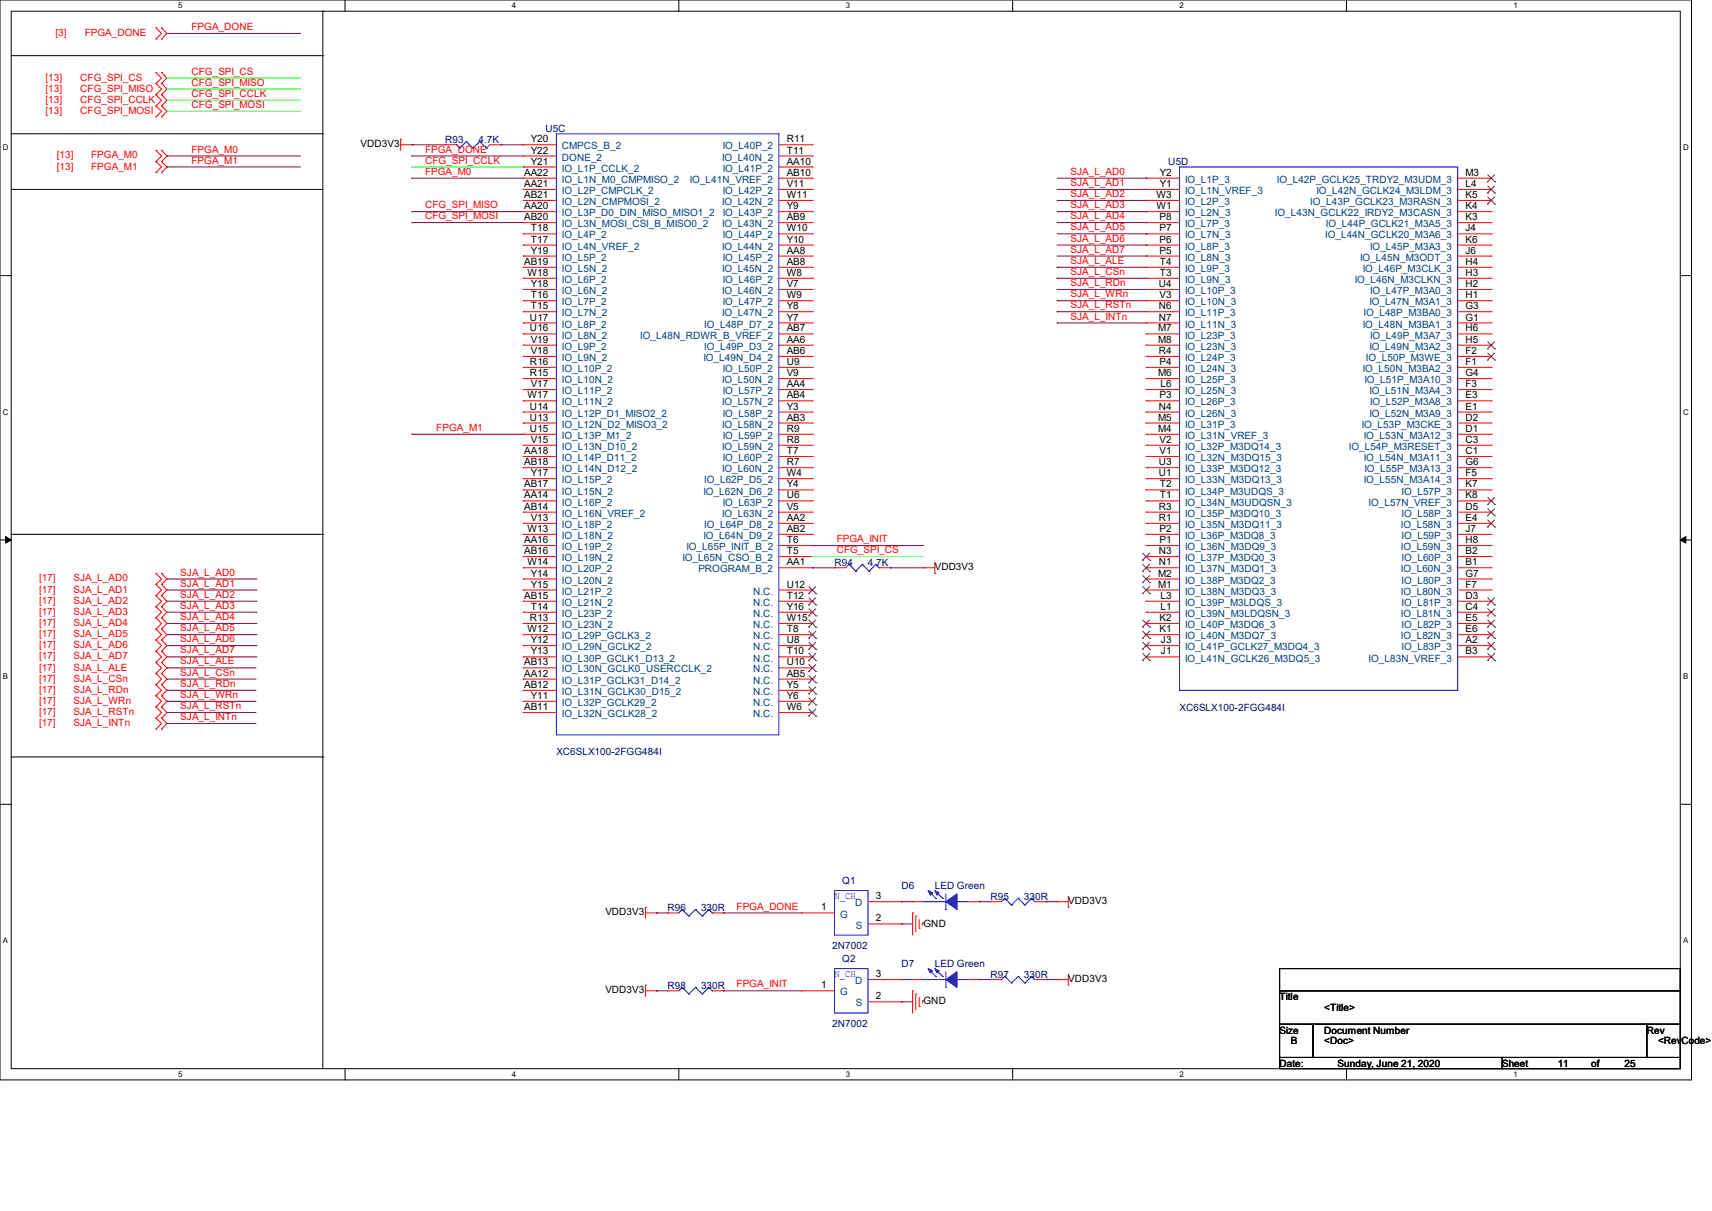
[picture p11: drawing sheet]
<svg xmlns="http://www.w3.org/2000/svg" width="297mm" height="210mm" viewBox="0 0 297 210" stroke-linecap="round" stroke-linejoin="round" font-family="sans-serif">
<path d="M0 0h293.5v187.3h-293.5zM1.9 1.9h289.6v183.4h-289.6z" fill="none" stroke="#000" stroke-width=".17"/>
<g fill="#fff">
<path d="M30.9 .2h.8v1.5h-.8z"/>
<path d="M30.9 185.5h.8v1.6h-.8z"/>
</g>
<path d="M59.9 0v1.9M59.9 185.3v2" fill="none" stroke="#000" stroke-width=".17"/>
<g fill="#fff">
<path d="M88.8 .2h.8v1.5h-.8z"/>
<path d="M88.8 185.5h.8v1.6h-.8z"/>
</g>
<path d="M117.8 0v1.9M117.8 185.3v2" fill="none" stroke="#000" stroke-width=".17"/>
<g fill="#fff">
<path d="M146.7 .2h.8v1.5h-.8z"/>
<path d="M146.7 185.5h.8v1.6h-.8z"/>
</g>
<path d="M175.7 0v1.9M175.7 185.3v2" fill="none" stroke="#000" stroke-width=".17"/>
<g fill="#fff">
<path d="M204.6 .2h.8v1.5h-.8z"/>
<path d="M204.6 185.5h.8v1.6h-.8z"/>
</g>
<path d="M233.6 0v1.9M233.6 185.3v2" fill="none" stroke="#000" stroke-width=".17"/>
<g fill="#fff">
<path d="M262.6 .2h.7v1.5h-.7z"/>
<path d="M262.6 185.5h.7v1.6h-.7z"/>
<path d="M.5 24.8h1v1.6h-1z"/>
<path d="M292 24.8h1v1.6h-1z"/>
<path d="M.5 70.7h1v1.5h-1z"/>
<path d="M292 70.7h1v1.5h-1z"/>
</g>
<path d="M0 47.8h1.9M291.5 47.8h2" fill="none" stroke="#000" stroke-width=".17"/>
<g fill="#fff">
<path d="M.5 116.5h.9v1.6h-.9z"/>
<path d="M292 116.5h.9v1.6h-.9z"/>
</g>
<path d="M0 93.6h1.9M291.5 93.6h2" fill="none" stroke="#000" stroke-width=".17"/>
<path d="M1 93l.9 .6-.9 .6zM291.5 93.6l1-.6v1.2z" fill="#000" stroke="#000" stroke-width=".17"/>
<g fill="#fff">
<path d="M.5 162.4h.9v1.5h-.9z"/>
<path d="M292 162.4h.9v1.5h-.9z"/>
</g>
<g fill="none" stroke="#000" stroke-width=".17">
<path d="M1.9 9.7h54.1M56 1.9h.1M56 9.7h.1M56 1.9v183.4M1.9 32.9h.1M1.9 32.9h54.1M1.9 23.2h54.1M56 23.2h.1M1.9 92.7h54.1M56 92.7h.1M0 139.5h1.9M1.9 131.3h54.1"/>
<path d="M56 131.3h.1M291.5 139.5h2M222 168h69.5v3.8h-69.5zM222 171.8h69.5v5.8h-69.5zM222 177.6h5.8v5.8h-5.8zM227.8 177.6h57.9v5.8h-57.9zM285.7 177.6h5.8v5.8h-5.8zM222 183.4h38.6v1.9h-38.6zM260.6 183.4h30.9v1.9h-30.9z"/>
</g>
<g fill="none" stroke="#f00" stroke-width=".17">
<path d="M27.1 4.8h.1M27.1 6.8h.1M27.1 12.6h.1M27.1 14.5h.1M27.1 16.4h.1M27.1 18.4h.1M27.1 4.8l.9 1-.9 1M27.1 12.6l.9 .9-.9 1M27.1 14.5l.9 1-.9 .9M27.1 16.4l.9 1-.9 1M27.1 18.4l.9 .9-.9 1M28 6.8h.1"/>
<path d="M28 4.8h.1M28 14.5h.1M28 12.6h.1M28 16.4h.1M28 18.4h.1M28 4.8l1 1-1 1M28 12.6l1 .9-1 1M28 14.5l1 1-1 .9M28 16.4l1 1-1 1M28 18.4l1 .9-1 1M27.1 20.3h.1M27.1 26.1h.1"/>
<path d="M27.1 28h.1M27.1 29.9h.1M27.1 26.1l.9 1-.9 .9M27.1 28l.9 1-.9 .9M28 20.3h.1M28 28h.1M28 26.1h.1M28 29.9h.1M28 26.1l1 1-1 .9M28 28l1 1-1 .9M69.5 24.1h.1M69.5 25.1h2"/>
<path d="M69.5 24.1v2M71.5 25.1h.1M77.2 25.1h.1M77.2 25.1h2M85 25.1h1.9M86.9 25.1h.1M90.8 25.1h.1M90.8 27.1h.1M90.8 29h.1M90.8 30.9h.1M90.8 32.9h.1M90.8 34.8h.1"/>
<path d="M90.8 36.7h.1M90.8 38.6h.1M90.8 25.1h5.7M90.8 30.9h5.7M90.8 32.9h5.7M90.8 34.8h5.7M90.8 36.7h5.7M90.8 38.6h5.7M90.8 27.1h5.7M90.8 29h5.7M135.1 25.1h5.8M135.1 30.9h5.8"/>
<path d="M135.1 32.9h5.8M135.1 34.8h5.8M135.1 36.7h5.8M135.1 38.6h5.8M135.1 27.1h5.8M135.1 29h5.8M140.9 25.1h.1M140.9 27.1h.1M140.9 29h.1M140.9 30.9h.1M140.9 32.9h.1M140.9 34.8h.1"/>
<path d="M140.9 36.7h.1M140.9 38.6h.1M198.8 30.9h.1M198.8 32.9h.1M198.8 34.8h.1M198.8 36.7h.1M198.8 38.6h.1M198.8 30.9h5.8M198.8 32.9h5.8M198.8 34.8h5.8M198.8 36.7h5.8M198.8 38.6h5.8"/>
<path d="M252.9 30.9h5.8M252.9 32.9h5.8M252.9 34.8h5.8M252.9 36.7h5.8M252.9 38.6h5.8M258.7 30.9h.1M258.7 32.9h.1M258.7 34.8h.1M258.7 36.7h.1M258.7 38.6h.1M90.8 40.6h.1M90.8 42.5h.1"/>
<path d="M90.8 44.4h.1M90.8 46.4h.1M90.8 48.3h.1M90.8 50.2h.1M90.8 52.2h.1M90.8 54.1h.1M90.8 56h.1M90.8 57.9h.1M90.8 59.9h.1M90.8 40.6h5.7M90.8 42.5h5.7M90.8 44.4h5.7"/>
<path d="M90.8 46.4h5.7M90.8 48.3h5.7M90.8 50.2h5.7M90.8 52.2h5.7M90.8 54.1h5.7M90.8 56h5.7M90.8 57.9h5.7M90.8 59.9h5.7M135.1 40.6h5.8M135.1 42.5h5.8M135.1 44.4h5.8M135.1 46.4h5.8"/>
<path d="M135.1 48.3h5.8M135.1 50.2h5.8M135.1 52.2h5.8M135.1 54.1h5.8M135.1 56h5.8M135.1 57.9h5.8M135.1 59.9h5.8M140.9 40.6h.1M140.9 42.5h.1M140.9 44.4h.1M140.9 46.4h.1M140.9 48.3h.1"/>
<path d="M140.9 50.2h.1M140.9 52.2h.1M140.9 54.1h.1M140.9 56h.1M140.9 57.9h.1M140.9 59.9h.1M198.8 40.6h.1M198.8 42.5h.1M198.8 44.4h.1M198.8 46.4h.1M198.8 48.3h.1M198.8 50.2h.1"/>
<path d="M198.8 52.2h.1M198.8 54.1h.1M198.8 56h.1M198.8 57.9h.1M198.8 59.9h.1M198.8 40.6h5.8M198.8 42.5h5.8M198.8 44.4h5.8M198.8 46.4h5.8M198.8 48.3h5.8M198.8 50.2h5.8M198.8 52.2h5.8"/>
<path d="M198.8 54.1h5.8M198.8 56h5.8M198.8 57.9h5.8M198.8 59.9h5.8M252.9 40.6h5.8M252.9 42.5h5.8M252.9 44.4h5.8M252.9 46.4h5.8M252.9 48.3h5.8M252.9 50.2h5.8M252.9 52.2h5.8M252.9 54.1h5.8"/>
<path d="M252.9 56h5.8M252.9 57.9h5.8M252.9 59.9h5.8M258.7 40.6h.1M258.7 42.5h.1M258.7 44.4h.1M258.7 46.4h.1M258.7 48.3h.1M258.7 50.2h.1M258.7 52.2h.1M258.7 54.1h.1M258.7 56h.1"/>
<path d="M258.7 57.9h.1M258.7 59.9h.1M90.8 61.8h.1M90.8 63.7h.1M90.8 65.7h.1M90.8 67.6h.1M90.8 69.5h.1M90.8 71.5h.1M90.8 73.4h.1M90.8 75.3h.1M90.8 77.2h.1M90.8 79.2h.1"/>
<path d="M90.8 61.8h5.7M90.8 63.7h5.7M90.8 65.7h5.7M90.8 67.6h5.7M90.8 69.5h5.7M90.8 71.5h5.7M90.8 73.4h5.7M90.8 75.3h5.7M90.8 77.2h5.7M90.8 79.2h5.7M135.1 61.8h5.8M135.1 63.7h5.8"/>
<path d="M135.1 65.7h5.8M135.1 67.6h5.8M135.1 69.5h5.8M135.1 71.5h5.8M135.1 73.4h5.8M135.1 75.3h5.8M135.1 77.2h5.8M135.1 79.2h5.8M140.9 61.8h.1M140.9 63.7h.1M140.9 65.7h.1M140.9 67.6h.1"/>
<path d="M140.9 69.5h.1M140.9 71.5h.1M140.9 73.4h.1M140.9 75.3h.1M140.9 77.2h.1M140.9 79.2h.1M198.8 61.8h.1M198.8 63.7h.1M198.8 65.7h.1M198.8 67.6h.1M198.8 69.5h.1M198.8 71.5h.1"/>
<path d="M198.8 73.4h.1M198.8 75.3h.1M198.8 77.2h.1M198.8 79.2h.1M198.8 61.8h5.8M198.8 63.7h5.8M198.8 65.7h5.8M198.8 67.6h5.8M198.8 69.5h5.8M198.8 71.5h5.8M198.8 73.4h5.8M198.8 75.3h5.8"/>
<path d="M198.8 77.2h5.8M198.8 79.2h5.8M252.9 61.8h5.8M252.9 63.7h5.8M252.9 65.7h5.8M252.9 67.6h5.8M252.9 69.5h5.8M252.9 71.5h5.8M252.9 73.4h5.8M252.9 75.3h5.8M252.9 77.2h5.8M252.9 79.2h5.8"/>
<path d="M258.7 61.8h.1M258.7 63.7h.1M258.7 65.7h.1M258.7 67.6h.1M258.7 69.5h.1M258.7 71.5h.1M258.7 73.4h.1M258.7 75.3h.1M258.7 77.2h.1M258.7 79.2h.1M27.1 99.4h.1M27.1 99.4l.9 1-.9 .9"/>
<path d="M28 99.4h.1M28 99.4l1 1-1 .9M90.8 81.1h.1M90.8 83h.1M90.8 85h.1M90.8 86.9h.1M90.8 88.8h.1M90.8 90.8h.1M90.8 92.7h.1M90.8 94.6h.1M90.8 96.5h.1M90.8 98.5h.1"/>
<path d="M90.8 98.5h5.7M90.8 81.1h5.7M90.8 83h5.7M90.8 85h5.7M90.8 86.9h5.7M90.8 88.8h5.7M90.8 90.8h5.7M90.8 92.7h5.7M90.8 94.6h5.7M90.8 96.5h5.7M135.1 98.5h5.8M135.1 81.1h5.8"/>
<path d="M135.1 83h5.8M135.1 85h5.8M135.1 86.9h5.8M135.1 88.8h5.8M135.1 90.8h5.8M135.1 92.7h5.8M135.1 94.6h5.8M135.1 96.5h5.8M140.9 81.1h.1M140.9 83h.1M140.9 85h.1M140.9 86.9h.1"/>
<path d="M140.9 88.8h.1M140.9 90.8h.1M140.9 92.7h.1M140.9 94.6h.1M140.9 96.5h.1M140.9 98.5h.1M144.8 98.5h.1M144.8 98.5h1.9M152.5 98.5h1.9M154.4 98.5h.1M160.2 98.5h.1M160.2 98.5h2"/>
<path d="M162.2 99.4h.1M162.2 97.5v1.9M198.8 81.1h.1M198.8 83h.1M198.8 85h.1M198.8 86.9h.1M198.8 88.8h.1M198.8 90.8h.1M198.8 92.7h.1M198.8 94.6h.1M198.8 96.5h.1M198.8 98.5h.1"/>
<path d="M198.8 98.5h5.8M198.8 81.1h5.8M198.8 83h5.8M198.8 85h5.8M198.8 86.9h5.8M198.8 88.8h5.8M198.8 90.8h5.8M198.8 92.7h5.8M198.8 94.6h5.8M198.8 96.5h5.8M252.9 98.5h5.8M252.9 81.1h5.8"/>
<path d="M252.9 83h5.8M252.9 85h5.8M252.9 86.9h5.8M252.9 88.8h5.8M252.9 90.8h5.8M252.9 92.7h5.8M252.9 94.6h5.8M252.9 96.5h5.8M258.7 81.1h.1M258.7 83h.1M258.7 85h.1M258.7 86.9h.1"/>
<path d="M258.7 88.8h.1M258.7 90.8h.1M258.7 92.7h.1M258.7 94.6h.1M258.7 96.5h.1M258.7 98.5h.1M27.1 101.3h.1M27.1 103.3h.1M27.1 105.2h.1M27.1 107.1h.1M27.1 109.1h.1M27.1 111h.1"/>
<path d="M27.1 112.9h.1M27.1 114.9h.1M27.1 116.8h.1M27.1 118.7h.1M27.1 101.3l.9 1-.9 1M27.1 103.3l.9 1-.9 .9M27.1 105.2l.9 1-.9 .9M27.1 107.1l.9 1-.9 1M27.1 109.1l.9 1-.9 .9M27.1 111l.9 1-.9 .9M27.1 112.9l.9 1-.9 1M27.1 114.9l.9 .9-.9 1"/>
<path d="M27.1 116.8l.9 1-.9 .9M27.1 118.7l.9 1-.9 .9M28 101.3h.1M28 103.3h.1M28 105.2h.1M28 107.1h.1M28 109.1h.1M28 111h.1M28 112.9h.1M28 114.9h.1M28 116.8h.1M28 118.7h.1"/>
<path d="M28 101.3l1 1-1 1M28 103.3l1 1-1 .9M28 105.2l1 1-1 .9M28 107.1l1 1-1 1M28 109.1l1 1-1 .9M28 111l1 1-1 .9M28 112.9l1 1-1 1M28 114.9l1 .9-1 1M28 116.8l1 1-1 .9M28 118.7l1 1-1 .9M90.8 100.4h.1M90.8 102.3h.1"/>
<path d="M90.8 104.3h.1M90.8 106.2h.1M90.8 108.1h.1M90.8 110.1h.1M90.8 112h.1M90.8 113.9h.1M90.8 115.8h.1M90.8 117.8h.1M90.8 119.7h.1M90.8 100.4h5.7M90.8 102.3h5.7M90.8 104.3h5.7"/>
<path d="M90.8 106.2h5.7M90.8 108.1h5.7M90.8 110.1h5.7M90.8 112h5.7M90.8 113.9h5.7M90.8 115.8h5.7M90.8 117.8h5.7M90.8 119.7h5.7M135.1 102.3h5.8M135.1 104.3h5.8M135.1 106.2h5.8M135.1 108.1h5.8"/>
<path d="M135.1 110.1h5.8M135.1 112h5.8M135.1 113.9h5.8M135.1 115.8h5.8M135.1 117.8h5.8M135.1 119.7h5.8M140.9 106.2h.1M140.9 108.1h.1M140.9 104.3h.1M140.9 102.3h.1M140.9 110.1h.1M140.9 112h.1"/>
<path d="M140.9 113.9h.1M140.9 115.8h.1M140.9 119.7h.1M140.9 117.8h.1M198.8 100.4h.1M198.8 102.3h.1M198.8 104.3h.1M198.8 106.2h.1M198.8 108.1h.1M198.8 110.1h.1M198.8 112h.1M198.8 113.9h.1"/>
<path d="M198.8 100.4h5.8M198.8 102.3h5.8M198.8 104.3h5.8M198.8 106.2h5.8M198.8 108.1h5.8M198.8 110.1h5.8M198.8 112h5.8M198.8 113.9h5.8M252.9 100.4h5.8M252.9 102.3h5.8M252.9 104.3h5.8M252.9 106.2h5.8"/>
<path d="M252.9 108.1h5.8M252.9 110.1h5.8M252.9 112h5.8M252.9 113.9h5.8M258.7 100.4h.1M258.7 102.3h.1M258.7 104.3h.1M258.7 106.2h.1M258.7 108.1h.1M258.7 110.1h.1M258.7 112h.1M258.7 113.9h.1"/>
<path d="M27.1 120.6h.1M27.1 122.6h.1M27.1 124.5h.1M27.1 126.4h.1M27.1 120.6l.9 1-.9 1M27.1 122.6l.9 1-.9 .9M27.1 124.5l.9 1-.9 .9M28 120.6h.1M28 122.6h.1M28 124.5h.1M28 126.4h.1M28 120.6l1 1-1 1"/>
<path d="M28 122.6l1 1-1 .9M28 124.5l1 1-1 .9M90.8 121.6h.1M90.8 123.6h.1M90.8 121.6h5.7M90.8 123.6h5.7M135.1 121.6h5.8M135.1 123.6h5.8M140.9 123.6h.1M140.9 121.6h.1M112 157.4h.1M112 158.3h1.9"/>
<path d="M112 157.4v1.9M113.9 158.3h.1M115.8 158.3h.1M115.8 158.3h2M123.6 158.3h1.9M125.5 158.3h.1M139 158.3h.1M139 158.3h5.8M150.6 156.4h5.8M156.4 156.4h.1M158.3 158.3h.1M158.3 156.4h.1"/>
<path d="M158.3 156.4h1.9M158.3 158.3v3.9M158.9 158.9h.1M158.9 158.9v2.7M159.5 159.5v1.5M168 156.4h1.9M169.9 156.4h.1M171.8 156.4h.1M171.8 156.4h1.9M179.5 156.4h2M181.5 156.4h.1M183.4 156.4h.1"/>
<path d="M183.4 156.4h1.9M185.3 157.4h.1M185.3 155.4v2M112 170.9h.1M112 170.9v1.9M112 171.8h1.9M113.9 171.8h.1M115.8 171.8h.1M115.8 171.8h2M123.6 171.8h1.9M125.5 171.8h.1M139 171.8h.1"/>
<path d="M139 171.8h5.8M150.6 169.9h5.8M150.6 160.2h5.8M150.6 173.7h5.8M156.4 160.2h.1M156.4 173.7h.1M156.4 169.9h.1M158.3 171.8h.1M158.3 169.9h.1M158.3 171.8v3.9M158.3 169.9h1.9M158.9 172.4h.1"/>
<path d="M158.9 172.4v2.7M159.5 161h.1M159.5 174.5h.1M159.5 173v1.5M160.1 160.1h.1M160.1 173.6h.1M160.1 160.1v.3M160.1 173.6v.3M168 169.9h1.9M169.9 169.9h.1M171.8 169.9h.1M171.8 169.9h1.9"/>
<path d="M179.5 169.9h2M181.5 169.9h.1M183.4 169.9h.1M183.4 169.9h1.9M185.3 170.9h.1M185.3 168.9v2"/>
</g>
<g fill="none" stroke="#00f" stroke-width=".17">
<path d="M79.2 25.1h.1M79.2 25.1l.6 .6M79.8 25.7h.1M80.9 24.6h.1M80.9 24.6l1.1 1.1M80.9 24.6l-1.1 1.1M82 25.7h.1M83.2 24.6h.1M83.2 24.6l1.2 1.1M83.2 24.6l-1.2 1.1M84.4 25.7h.1M85 25.1l-.6 .6"/>
<path d="M96.5 23.2h38.6v104.2h-38.6zM204.6 29h48.3v90.7h-48.3zM147.3 97.9h.1M147.3 97.9l-.6 .6M147.3 97.9l1.2 1.2M148.5 99.1h.1M149.6 97.9h.1M149.6 97.9l-1.1 1.2M149.6 97.9l1.2 1.2M150.8 99.1h.1M151.9 97.9h.1M151.9 97.9l-1.1 1.2"/>
<path d="M151.9 97.9l.6 .6M152.5 98.5h.1M118.4 157.7h.1M118.4 157.7l-.6 .6M118.4 157.7l1.1 1.2M119.5 158.9h.1M120.6 157.7h.1M120.6 157.7l-1.1 1.2M120.6 157.7l1.2 1.2M121.8 158.9h.1M123 157.7h.1M123 157.7l-1.2 1.2"/>
<path d="M123 157.7l.6 .6M123.6 158.3h.1M144.8 154.4h5.8v7.8h-5.8zM160.2 156.4h.1M160.2 156.4h3.9M161.2 154.6l1.1 1.2M162.3 155.8h.1M162.3 154.6l1.2 1.2M163.5 155.8h.1M164.1 157.7h.1M164.1 155v2.7M166 156.4h.1"/>
<path d="M166 156.4h2M174.3 155.8h.1M174.3 155.8l-.6 .6M174.3 155.8l1.2 1.2M175.5 157h.1M176.7 155.8h.1M176.7 155.8l-1.2 1.2M176.7 155.8l1.1 1.2M177.8 157h.1M179 155.8h.1M179 155.8l-1.2 1.2M179 155.8l.5 .6"/>
<path d="M179.5 156.4h.1M118.4 171.2h.1M118.4 171.2l-.6 .6M118.4 171.2l1.1 1.2M119.5 172.4h.1M120.6 171.2h.1M120.6 171.2l-1.1 1.2M120.6 171.2l1.2 1.2M121.8 172.4h.1M123 171.2h.1M123 171.2l-1.2 1.2M123 171.2l.6 .6"/>
<path d="M123.6 171.8h.1M144.8 168h5.8v7.7h-5.8zM160.2 169.9h.1M160.2 169.9h3.9M161.2 168.1l1.1 1.2M162.3 169.3h.1M162.3 168.1l1.2 1.2M163.5 169.3h.1M164.1 171.2h.1M164.1 168.5v2.7M166 169.9h.1M166 169.9h2"/>
<path d="M174.3 169.3h.1M174.3 169.3l-.6 .6M174.3 169.3l1.2 1.2M175.5 170.5h.1M176.7 169.3h.1M176.7 169.3l-1.2 1.2M176.7 169.3l1.1 1.2M177.8 170.5h.1M179 169.3h.1M179 169.3l-1.2 1.2M179 169.3l.5 .6M179.5 169.9h.1"/>
</g>
<g fill="none" stroke="#804000" stroke-width=".17">
<path d="M258.1 31.5h.1M258.1 33.5h.1M258.1 35.4h.1M258.1 30.3l1.2 1.2M258.1 32.3l1.2 1.2M258.1 34.2l1.2 1.2M259.3 30.3l-1.2 1.2M259.3 32.3l-1.2 1.2M259.3 34.2l-1.2 1.2M259.3 31.5h.1M259.3 33.5h.1M259.3 35.4h.1"/>
<path d="M258.1 59.3l1.2 1.2M259.3 59.3l-1.2 1.2M258.1 60.5h.1M258.1 62.4h.1M258.1 61.2l1.2 1.2M259.3 61.2l-1.2 1.2M259.3 60.5h.1M259.3 62.4h.1M198.2 97.2h.1M198.2 99.1h.1M198.2 95.9l1.3 1.3M198.2 97.9l1.3 1.2"/>
<path d="M198.2 99.8l1.3 1.2M199.4 95.9l-1.2 1.3M199.4 97.9l-1.2 1.2M199.4 99.8l-1.2 1.2M199.5 97.2h.1M199.5 99.1h.1M258.1 87.5h.1M258.1 89.5h.1M258.1 91.4h.1M258.1 86.3l1.2 1.2M258.1 88.2l1.2 1.3M258.1 90.2l1.2 1.2"/>
<path d="M259.3 86.3l-1.2 1.2M259.3 88.2l-1.2 1.3M259.3 90.2l-1.2 1.2M259.3 87.5h.1M259.3 89.5h.1M259.3 91.4h.1M140.3 106.8h.1M140.3 108.8h.1M140.3 104.9h.1M140.3 103h.1M140.3 110.7h.1M140.3 112.6h.1"/>
<path d="M140.3 114.6h.1M140.3 116.5h.1M140.3 118.4h.1M140.3 105.6l1.3 1.2M140.3 107.5l1.3 1.3M140.3 103.7l1.3 1.2M140.3 101.7l1.3 1.3M140.3 109.5l1.3 1.2M140.3 111.4l1.3 1.2M140.3 113.3l1.3 1.3M140.3 115.2l1.3 1.3M140.3 119.1l1.3 1.3"/>
<path d="M140.3 117.2l1.3 1.2M141.5 105.6l-1.2 1.2M141.5 107.5l-1.2 1.3M141.5 103.7l-1.2 1.2M141.5 101.7l-1.2 1.3M141.5 109.5l-1.2 1.2M141.5 111.4l-1.2 1.2M141.5 113.3l-1.2 1.3M141.5 115.2l-1.2 1.3M141.5 119.1l-1.2 1.3M141.5 117.2l-1.2 1.2M141.6 106.8h.1"/>
<path d="M141.6 108.8h.1M141.6 104.9h.1M141.6 103h.1M141.6 110.7h.1M141.6 112.6h.1M141.6 114.6h.1M141.6 116.5h.1M141.6 118.4h.1M198.2 101h.1M198.2 103h.1M198.2 108.8h.1M198.2 110.7h.1"/>
<path d="M198.2 112.6h.1M198.2 114.6h.1M198.2 101.7l1.3 1.3M198.2 107.5l1.3 1.3M198.2 109.5l1.3 1.2M198.2 111.4l1.3 1.2M198.2 113.3l1.3 1.3M199.4 101.7l-1.2 1.3M199.4 107.5l-1.2 1.3M199.4 109.5l-1.2 1.2M199.4 111.4l-1.2 1.2M199.4 113.3l-1.2 1.3"/>
<path d="M199.5 101h.1M199.5 103h.1M199.5 108.8h.1M199.5 110.7h.1M199.5 112.6h.1M199.5 114.6h.1M258.1 104.9h.1M258.1 106.8h.1M258.1 108.8h.1M258.1 110.7h.1M258.1 112.6h.1M258.1 114.6h.1"/>
<path d="M258.1 103.7l1.2 1.2M258.1 105.6l1.2 1.2M258.1 107.5l1.2 1.3M258.1 109.5l1.2 1.2M258.1 111.4l1.2 1.2M258.1 113.3l1.2 1.3M259.3 103.7l-1.2 1.2M259.3 105.6l-1.2 1.2M259.3 107.5l-1.2 1.3M259.3 109.5l-1.2 1.2M259.3 111.4l-1.2 1.2M259.3 113.3l-1.2 1.3"/>
<path d="M259.3 104.9h.1M259.3 106.8h.1M259.3 108.8h.1M259.3 110.7h.1M259.3 112.6h.1M259.3 114.6h.1M140.3 124.2h.1M140.3 122.3h.1M140.3 120.4h.1M140.3 123l1.3 1.2M140.3 121l1.3 1.3M141.5 123l-1.2 1.2"/>
<path d="M141.5 121l-1.2 1.3M141.6 124.2h.1M141.6 122.3h.1M141.6 120.4h.1"/>
</g>
<g fill="#00f" stroke="#00f" stroke-width=".17">
<path d="M164.1 156.4l1.9-1.4v2.7z" fill-rule="evenodd"/>
<path d="M161 154.4l.8 .5-.4 .3z" fill-rule="evenodd"/>
<path d="M162.2 154.4l.7 .5-.3 .3z" fill-rule="evenodd"/>
<path d="M164.1 169.9l1.9-1.4v2.7z" fill-rule="evenodd"/>
<path d="M161 168l.8 .4-.4 .3z" fill-rule="evenodd"/>
<path d="M162.2 168l.7 .4-.3 .3z" fill-rule="evenodd"/>
</g>
<g fill="none" stroke="#800040" stroke-width=".17">
<path d="M29 5.8h.1M29 5.8h23.2M29 27.1h.1M29 29h.1M29 27.1h23.2M29 29h23.2M71.5 25.1h.1M71.5 27.1h.1M71.5 38.6h.1M71.5 36.7h.1M71.5 30.9h.1M71.5 25.1h5.7"/>
<path d="M71.5 27.1h19.3M71.5 38.6h19.3M71.5 36.7h19.3M71.5 30.9h19.3M86.9 25.1h.1M86.9 25.1h3.9M183.4 38.6h15.4M183.4 36.7h15.4M183.4 30.9h15.4M183.4 32.9h15.4M183.4 34.8h15.4M198.8 30.9h.1"/>
<path d="M198.8 32.9h.1M198.8 34.8h.1M198.8 36.7h.1M198.8 38.6h.1M183.4 46.4h.1M183.4 48.3h.1M183.4 50.2h.1M183.4 52.2h.1M183.4 54.1h.1M183.4 56h.1M183.4 40.6h15.4M183.4 42.5h15.4"/>
<path d="M183.4 44.4h15.4M183.4 46.4h15.4M183.4 48.3h15.4M183.4 50.2h15.4M183.4 52.2h15.4M183.4 54.1h15.4M183.4 56h15.4M198.8 40.6h.1M198.8 42.5h.1M198.8 44.4h.1M71.5 75.3h.1M71.5 75.3h19.3"/>
<path d="M140.9 98.5h.1M140.9 94.6h.1M140.9 98.5h3.9M140.9 94.6h19.3M154.4 98.5h.1M154.4 98.5h5.8M29 115.8h.1M29 117.8h.1M29 119.7h.1M29 100.4h15.4M29 102.3h15.4M29 104.3h15.4"/>
<path d="M29 106.2h15.4M29 108.1h15.4M29 110.1h15.4M29 112h15.4M29 113.9h15.4M29 115.8h15.4M29 117.8h15.4M29 119.7h15.4M44.4 100.4h.1M44.4 102.3h.1M44.4 104.3h.1M44.4 106.2h.1"/>
<path d="M44.4 108.1h.1M44.4 110.1h.1M44.4 112h.1M44.4 113.9h.1M29 121.6h.1M29 123.6h.1M29 125.5h.1M29 121.6h15.4M29 123.6h15.4M29 125.5h15.4M113.9 158.3h.1M113.9 158.3h1.9"/>
<path d="M125.5 158.3h.1M125.5 158.3h13.5M156.4 156.4h.1M156.4 156.4h1.9M169.9 156.4h.1M169.9 156.4h1.9M181.5 156.4h.1M181.5 156.4h1.9M113.9 171.8h.1M113.9 171.8h1.9M125.5 171.8h.1M125.5 171.8h13.5"/>
<path d="M156.4 160.2h.1M156.4 169.9h.1M156.4 173.7h.1M156.4 160.2h1.9M156.4 169.9h1.9M156.4 173.7h1.9M169.9 169.9h.1M169.9 169.9h1.9M181.5 169.9h.1M181.5 169.9h1.9"/>
</g>
<path d="M29 13.5h.1M29 15.5h.1M29 17.4h.1M29 19.3h.1M29 13.5h23.2M29 15.5h23.2M29 17.4h23.2M29 19.3h23.2M71.5 29h.1M71.5 29h19.3M140.9 96.5h.1M140.9 96.5h19.3" fill="none" stroke="#0f0" stroke-width=".17"/>
<g font-size="1.7" fill="#f00">
<text x="33.2" y="5.2">FPGA_DONE</text>
<text x="9.7" y="6.3">[3]</text>
<text x="14.7" y="6.3">FPGA_DONE</text>
<text x="7.9" y="14">[13]</text>
<text x="7.9" y="15.9">[13]</text>
<text x="7.9" y="17.8">[13]</text>
<text x="13.9" y="14">CFG_SPI_CS</text>
<text x="13.9" y="15.9">CFG_SPI_MISO</text>
<text x="13.9" y="17.8">CFG_SPI_CCLK</text>
<text x="33.2" y="13">CFG_SPI_CS</text>
<text x="33.2" y="14.9">CFG_SPI_MISO</text>
<text x="33.2" y="16.8">CFG_SPI_CCLK</text>
<text x="7.9" y="19.8">[13]</text>
<text x="13.9" y="19.8">CFG_SPI_MOSI</text>
<text x="33.2" y="18.7">CFG_SPI_MOSI</text>
<text x="9.9" y="27.5">[13]</text>
<text x="9.9" y="29.4">[13]</text>
<text x="15.8" y="27.5">FPGA_M0</text>
<text x="15.8" y="29.4">FPGA_M1</text>
<text x="33.2" y="26.5">FPGA_M0</text>
<text x="33.2" y="28.4">FPGA_M1</text>
<text x="73.7" y="26.5">FPGA_DONE</text>
<text x="73.7" y="28.4">CFG_SPI_CCLK</text>
<text x="73.7" y="30.3">FPGA_M0</text>
<text x="185.7" y="30.3">SJA_L_AD0</text>
<text x="185.7" y="32.3">SJA_L_AD1</text>
<text x="185.7" y="34.2">SJA_L_AD2</text>
<text x="73.7" y="38">CFG_SPI_MOSI</text>
<text x="73.7" y="36.1">CFG_SPI_MISO</text>
<text x="185.7" y="36.1">SJA_L_AD3</text>
<text x="185.7" y="38">SJA_L_AD4</text>
<text x="185.7" y="40">SJA_L_AD5</text>
<text x="185.7" y="41.9">SJA_L_AD6</text>
<text x="185.7" y="43.8">SJA_L_AD7</text>
<text x="185.7" y="45.8">SJA_L_ALE</text>
<text x="185.7" y="47.7">SJA_L_CSn</text>
<text x="185.7" y="49.6">SJA_L_RDn</text>
<text x="185.7" y="51.6">SJA_L_WRn</text>
<text x="185.7" y="53.5">SJA_L_RSTn</text>
<text x="185.7" y="55.4">SJA_L_INTn</text>
<text x="75.7" y="74.7">FPGA_M1</text>
<text x="145.2" y="94">FPGA_INIT</text>
<text x="145.2" y="95.9">CFG_SPI_CS</text>
<text x="6.8" y="100.8">[17]</text>
<text x="12.7" y="100.8">SJA_L_AD0</text>
<text x="31.3" y="99.8">SJA_L_AD0</text>
<text x="31.3" y="101.7">SJA_L_AD1</text>
<text x="6.8" y="102.8">[17]</text>
<text x="6.8" y="104.7">[17]</text>
<text x="6.8" y="106.6">[17]</text>
<text x="12.7" y="102.8">SJA_L_AD1</text>
<text x="12.7" y="104.7">SJA_L_AD2</text>
<text x="12.7" y="106.6">SJA_L_AD3</text>
<text x="31.3" y="103.7">SJA_L_AD2</text>
<text x="31.3" y="105.6">SJA_L_AD3</text>
<text x="31.3" y="107.5">SJA_L_AD4</text>
<text x="6.8" y="108.6">[17]</text>
<text x="6.8" y="110.5">[17]</text>
<text x="6.8" y="112.4">[17]</text>
<text x="12.7" y="108.6">SJA_L_AD4</text>
<text x="12.7" y="110.5">SJA_L_AD5</text>
<text x="12.7" y="112.4">SJA_L_AD6</text>
<text x="31.3" y="109.5">SJA_L_AD5</text>
<text x="31.3" y="111.4">SJA_L_AD6</text>
<text x="31.3" y="113.3">SJA_L_AD7</text>
<text x="6.8" y="114.3">[17]</text>
<text x="6.8" y="116.3">[17]</text>
<text x="6.8" y="118.2">[17]</text>
<text x="12.7" y="114.3">SJA_L_AD7</text>
<text x="12.7" y="116.3">SJA_L_ALE</text>
<text x="12.7" y="118.2">SJA_L_CSn</text>
<text x="31.3" y="115.2">SJA_L_ALE</text>
<text x="31.3" y="117.2">SJA_L_CSn</text>
<text x="31.3" y="119.1">SJA_L_RDn</text>
<text x="6.8" y="120.1">[17]</text>
<text x="6.8" y="122.1">[17]</text>
<text x="6.8" y="124">[17]</text>
<text x="6.8" y="125.9">[17]</text>
<text x="12.7" y="120.1">SJA_L_RDn</text>
<text x="12.7" y="122.1">SJA_L_WRn</text>
<text x="12.7" y="124">SJA_L_RSTn</text>
<text x="12.7" y="125.9">SJA_L_INTn</text>
<text x="31.3" y="121">SJA_L_WRn</text>
<text x="31.3" y="123">SJA_L_RSTn</text>
<text x="31.3" y="124.9">SJA_L_INTn</text>
<text x="127.8" y="157.7">FPGA_DONE</text>
<text x="127.8" y="171.2">FPGA_INIT</text>
</g>
<g font-size="1.7" fill="#000080">
<text x="94.6" y="22.9">U5C</text>
<text x="77.2" y="24.8">R93</text>
<text x="83" y="24.8">4.7K</text>
<text x="202.7" y="28.7">U5D</text>
<text x="144.8" y="98.1">R94</text>
<text x="150.6" y="98.1">4.7K</text>
<text x="204.6" y="123.2">XC6SLX100-2FGG484I</text>
<text x="96.5" y="131">XC6SLX100-2FGG484I</text>
<text x="146.1" y="153.4">Q1</text>
<text x="156.4" y="154.1">D6</text>
<text x="162.2" y="154.1">LED Green</text>
<text x="115.8" y="158">R96</text>
<text x="121.6" y="158">330R</text>
<text x="171.8" y="156">R95</text>
<text x="177.6" y="156">330R</text>
<text x="144.4" y="164.5">2N7002</text>
<text x="146.1" y="166.9">Q2</text>
<text x="156.4" y="167.6">D7</text>
<text x="162.2" y="167.6">LED Green</text>
<text x="115.8" y="171.5">R98</text>
<text x="121.6" y="171.5">330R</text>
<text x="171.8" y="169.6">R97</text>
<text x="177.6" y="169.6">330R</text>
<text x="144.4" y="178">2N7002</text>
</g>
<g font-size="1.7">
<text x="62.6" y="25.6">VDD3V3</text>
<text x="92.1" y="24.7">Y20</text>
<text x="92.1" y="26.6">Y22</text>
<text x="92.1" y="28.5">Y21</text>
<text x="136.5" y="24.7">R11</text>
<text x="136.5" y="26.6">T11</text>
<text x="136.5" y="28.5">AA10</text>
<text x="90.9" y="30.5">AA22</text>
<text x="90.9" y="32.4">AA21</text>
<text x="90.9" y="34.3">AB21</text>
<text x="136.5" y="30.5">AB10</text>
<text x="136.5" y="32.4">V11</text>
<text x="136.5" y="34.3">W11</text>
<text x="200.6" y="34.3">W3</text>
<text x="201.2" y="30.5">Y2</text>
<text x="201.2" y="32.4">Y1</text>
<text x="254.2" y="30.5">M3</text>
<text x="254.2" y="32.4">L4</text>
<text x="254.2" y="34.3">K5</text>
<text x="90.9" y="36.3">AA20</text>
<text x="90.9" y="38.2">AB20</text>
<text x="92.1" y="40.1">T18</text>
<text x="136.5" y="36.3">Y9</text>
<text x="136.5" y="38.2">AB9</text>
<text x="136.5" y="40.1">W10</text>
<text x="200.6" y="36.3">W1</text>
<text x="201.2" y="38.2">P8</text>
<text x="201.2" y="40.1">P7</text>
<text x="254.2" y="36.3">K4</text>
<text x="254.2" y="38.2">K3</text>
<text x="254.2" y="40.1">J4</text>
<text x="90.9" y="45.9">AB19</text>
<text x="91.5" y="47.8">W18</text>
<text x="92.1" y="42.1">T17</text>
<text x="92.1" y="44">Y19</text>
<text x="136.5" y="42.1">Y10</text>
<text x="136.5" y="44">AA8</text>
<text x="136.5" y="45.9">AB8</text>
<text x="136.5" y="47.8">W8</text>
<text x="201.2" y="42.1">P6</text>
<text x="201.2" y="44">P5</text>
<text x="201.2" y="45.9">T4</text>
<text x="201.2" y="47.8">T3</text>
<text x="254.2" y="42.1">K6</text>
<text x="254.2" y="44">J6</text>
<text x="254.2" y="45.9">H4</text>
<text x="254.2" y="47.8">H3</text>
<text x="92.1" y="49.8">Y18</text>
<text x="92.1" y="51.7">T16</text>
<text x="92.1" y="53.6">T15</text>
<text x="136.5" y="49.8">V7</text>
<text x="136.5" y="51.7">W9</text>
<text x="136.5" y="53.6">Y8</text>
<text x="201" y="49.8">U4</text>
<text x="201" y="53.6">N6</text>
<text x="201.2" y="51.7">V3</text>
<text x="254.2" y="49.8">H2</text>
<text x="254.2" y="51.7">H1</text>
<text x="254.2" y="53.6">G3</text>
<text x="91.9" y="55.6">U17</text>
<text x="91.9" y="57.5">U16</text>
<text x="92.1" y="59.4">V19</text>
<text x="136.5" y="55.6">Y7</text>
<text x="136.5" y="57.5">AB7</text>
<text x="136.5" y="59.4">AA6</text>
<text x="200.9" y="57.5">M7</text>
<text x="200.9" y="59.4">M8</text>
<text x="201" y="55.6">N7</text>
<text x="254.2" y="55.6">G1</text>
<text x="254.2" y="57.5">H6</text>
<text x="254.2" y="59.4">H5</text>
<text x="91.9" y="63.3">R16</text>
<text x="91.9" y="65.2">R15</text>
<text x="92.1" y="61.4">V18</text>
<text x="136.5" y="61.4">AB6</text>
<text x="136.5" y="63.3">U9</text>
<text x="136.5" y="65.2">V9</text>
<text x="200.9" y="65.2">M6</text>
<text x="201" y="61.4">R4</text>
<text x="201.2" y="63.3">P4</text>
<text x="254.2" y="61.4">F2</text>
<text x="254.2" y="63.3">F1</text>
<text x="254.2" y="65.2">G4</text>
<text x="91.5" y="69.1">W17</text>
<text x="91.9" y="71">U14</text>
<text x="92.1" y="67.1">V17</text>
<text x="136.5" y="67.1">AA4</text>
<text x="136.5" y="69.1">AB4</text>
<text x="136.5" y="71">Y3</text>
<text x="201" y="71">N4</text>
<text x="201.2" y="69.1">P3</text>
<text x="201.3" y="67.1">L6</text>
<text x="254.2" y="67.1">F3</text>
<text x="254.2" y="69.1">E3</text>
<text x="254.2" y="71">E1</text>
<text x="91.9" y="72.9">U13</text>
<text x="91.9" y="74.9">U15</text>
<text x="92.1" y="76.8">V15</text>
<text x="136.5" y="72.9">AB3</text>
<text x="136.5" y="74.9">R9</text>
<text x="136.5" y="76.8">R8</text>
<text x="200.9" y="72.9">M5</text>
<text x="200.9" y="74.9">M4</text>
<text x="201.2" y="76.8">V2</text>
<text x="254.2" y="72.9">D2</text>
<text x="254.2" y="74.9">D1</text>
<text x="254.2" y="76.8">C3</text>
<text x="90.9" y="78.7">AA18</text>
<text x="90.9" y="80.7">AB18</text>
<text x="92.1" y="82.6">Y17</text>
<text x="136.5" y="78.7">T7</text>
<text x="136.5" y="80.7">R7</text>
<text x="136.5" y="82.6">W4</text>
<text x="201" y="80.7">U3</text>
<text x="201" y="82.6">U1</text>
<text x="201.2" y="78.7">V1</text>
<text x="254.2" y="78.7">C1</text>
<text x="254.2" y="80.7">G6</text>
<text x="254.2" y="82.6">F5</text>
<text x="90.9" y="84.5">AB17</text>
<text x="90.9" y="86.4">AA14</text>
<text x="90.9" y="88.4">AB14</text>
<text x="136.5" y="84.5">Y4</text>
<text x="136.5" y="86.4">U6</text>
<text x="136.5" y="88.4">V5</text>
<text x="201" y="88.4">R3</text>
<text x="201.2" y="84.5">T2</text>
<text x="201.2" y="86.4">T1</text>
<text x="254.2" y="84.5">K7</text>
<text x="254.2" y="86.4">K8</text>
<text x="254.2" y="88.4">D5</text>
<text x="90.9" y="94.2">AA16</text>
<text x="91.5" y="92.2">W13</text>
<text x="92.1" y="90.3">V13</text>
<text x="136.5" y="90.3">AA2</text>
<text x="136.5" y="92.2">AB2</text>
<text x="136.5" y="94.2">T6</text>
<text x="201" y="90.3">R1</text>
<text x="201.2" y="92.2">P2</text>
<text x="201.2" y="94.2">P1</text>
<text x="254.2" y="90.3">E4</text>
<text x="254.2" y="92.2">J7</text>
<text x="254.2" y="94.2">H8</text>
<text x="90.9" y="96.1">AB16</text>
<text x="91.5" y="98">W14</text>
<text x="92.1" y="100">Y14</text>
<text x="92.1" y="101.9">Y15</text>
<text x="136.5" y="101.9">U12</text>
<text x="136.5" y="96.1">T5</text>
<text x="136.5" y="98">AA1</text>
<text x="162.2" y="98.9">VDD3V3</text>
<text x="200.9" y="100">M2</text>
<text x="200.9" y="101.9">M1</text>
<text x="201" y="96.1">N3</text>
<text x="201" y="98">N1</text>
<text x="254.2" y="96.1">B2</text>
<text x="254.2" y="98">B1</text>
<text x="254.2" y="100">G7</text>
<text x="254.2" y="101.9">F7</text>
<text x="90.9" y="103.8">AB15</text>
<text x="91.9" y="107.7">R13</text>
<text x="92.1" y="105.7">T14</text>
<text x="136.5" y="105.7">Y16</text>
<text x="136.5" y="107.7">W15</text>
<text x="136.5" y="103.8">T12</text>
<text x="201.2" y="107.7">K2</text>
<text x="201.3" y="103.8">L3</text>
<text x="201.3" y="105.7">L1</text>
<text x="254.2" y="103.8">D3</text>
<text x="254.2" y="105.7">C4</text>
<text x="254.2" y="107.7">E5</text>
<text x="91.5" y="109.6">W12</text>
<text x="92.1" y="111.5">Y12</text>
<text x="92.1" y="113.5">Y13</text>
<text x="136.5" y="109.6">T8</text>
<text x="136.5" y="111.5">U8</text>
<text x="136.5" y="113.5">T10</text>
<text x="201.2" y="109.6">K1</text>
<text x="201.4" y="111.5">J3</text>
<text x="201.4" y="113.5">J1</text>
<text x="254.2" y="109.6">E6</text>
<text x="254.2" y="111.5">A2</text>
<text x="254.2" y="113.5">B3</text>
<text x="90.9" y="115.4">AB13</text>
<text x="90.9" y="117.3">AA12</text>
<text x="90.9" y="119.3">AB12</text>
<text x="136.5" y="115.4">U10</text>
<text x="136.5" y="119.3">Y5</text>
<text x="136.5" y="117.3">AB5</text>
<text x="90.9" y="123.1">AB11</text>
<text x="92.1" y="121.2">Y11</text>
<text x="136.5" y="123.1">W6</text>
<text x="136.5" y="121.2">Y6</text>
<text x="151.9" y="156">3</text>
<text x="105" y="158.7">VDD3V3</text>
<text x="142.4" y="157.9">1</text>
<text x="151.9" y="159.8">2</text>
<text x="160.2" y="160.7">GND</text>
<text x="185.3" y="156.8">VDD3V3</text>
<text x="105" y="172.3">VDD3V3</text>
<text x="142.4" y="171.4">1</text>
<text x="151.9" y="173.3">2</text>
<text x="151.9" y="169.5">3</text>
<text x="185.3" y="170.3">VDD3V3</text>
<text x="222" y="173.4">Title</text>
<text x="160.2" y="174.2">GND</text>
<text x="222" y="179.2">Size</text>
<text x="229.7" y="175.3">&lt;Title&gt;</text>
<text x="229.7" y="179.2">Document Number</text>
<text x="285.7" y="179.2">Rev</text>
<text x="222" y="185">Date:</text>
<text x="223.9" y="181.1">B</text>
<text x="229.7" y="181.1">&lt;Doc&gt;</text>
<text x="232.1" y="185">Sunday, June 21, 2020</text>
<text x="260.6" y="185">Sheet</text>
<text x="270.2" y="185">11</text>
<text x="276" y="185">of</text>
<text x="281.8" y="185">25</text>
<text x="287.7" y="181.1">&lt;RevCode&gt;</text>
</g>
<g font-size="1.7" fill="#004080">
<text x="97.5" y="25.9">CMPCS_B_2</text>
<text x="97.5" y="27.9">DONE_2</text>
<text x="97.5" y="29.8">IO_L1P_CCLK_2</text>
<text x="125.3" y="27.9">IO_L40N_2</text>
<text x="125.4" y="25.9">IO_L40P_2</text>
<text x="125.4" y="29.8">IO_L41P_2</text>
<text x="97.5" y="31.7">IO_L1N_M0_CMPMISO_2</text>
<text x="97.5" y="33.7">IO_L2P_CMPCLK_2</text>
<text x="97.5" y="35.6">IO_L2N_CMPMOSI_2</text>
<text x="119.7" y="31.7">IO_L41N_VREF_2</text>
<text x="125.3" y="35.6">IO_L42N_2</text>
<text x="125.4" y="33.7">IO_L42P_2</text>
<text x="205.6" y="31.7">IO_L1P_3</text>
<text x="205.6" y="33.7">IO_L1N_VREF_3</text>
<text x="205.6" y="35.6">IO_L2P_3</text>
<text x="221.5" y="31.7">IO_L42P_GCLK25_TRDY2_M3UDM_3</text>
<text x="227.3" y="35.6">IO_L43P_GCLK23_M3RASN_3</text>
<text x="228.4" y="33.7">IO_L42N_GCLK24_M3LDM_3</text>
<text x="97.5" y="37.5">IO_L3P_D0_DIN_MISO_MISO1_2</text>
<text x="97.5" y="39.4">IO_L3N_MOSI_CSI_B_MISO0_2</text>
<text x="97.5" y="41.4">IO_L4P_2</text>
<text x="125.3" y="39.4">IO_L43N_2</text>
<text x="125.4" y="37.5">IO_L43P_2</text>
<text x="125.4" y="41.4">IO_L44P_2</text>
<text x="205.6" y="37.5">IO_L2N_3</text>
<text x="205.6" y="39.4">IO_L7P_3</text>
<text x="205.6" y="41.4">IO_L7N_3</text>
<text x="221.2" y="37.5">IO_L43N_GCLK22_IRDY2_M3CASN_3</text>
<text x="229.9" y="41.4">IO_L44N_GCLK20_M3A6_3</text>
<text x="230" y="39.4">IO_L44P_GCLK21_M3A5_3</text>
<text x="97.5" y="43.3">IO_L4N_VREF_2</text>
<text x="97.5" y="45.2">IO_L5P_2</text>
<text x="97.5" y="47.2">IO_L5N_2</text>
<text x="125.3" y="43.3">IO_L44N_2</text>
<text x="125.3" y="47.2">IO_L45N_2</text>
<text x="125.4" y="45.2">IO_L45P_2</text>
<text x="205.6" y="43.3">IO_L8P_3</text>
<text x="205.6" y="45.2">IO_L8N_3</text>
<text x="205.6" y="47.2">IO_L9P_3</text>
<text x="236" y="45.2">IO_L45N_M3ODT_3</text>
<text x="236.4" y="47.2">IO_L46P_M3CLK_3</text>
<text x="237.7" y="43.3">IO_L45P_M3A3_3</text>
<text x="97.5" y="49.1">IO_L6P_2</text>
<text x="97.5" y="51">IO_L6N_2</text>
<text x="97.5" y="53">IO_L7P_2</text>
<text x="125.3" y="51">IO_L46N_2</text>
<text x="125.4" y="49.1">IO_L46P_2</text>
<text x="125.4" y="53">IO_L47P_2</text>
<text x="205.6" y="49.1">IO_L9N_3</text>
<text x="205.6" y="51">IO_L10P_3</text>
<text x="205.6" y="53">IO_L10N_3</text>
<text x="235" y="49.1">IO_L46N_M3CLKN_3</text>
<text x="237.6" y="53">IO_L47N_M3A1_3</text>
<text x="237.7" y="51">IO_L47P_M3A0_3</text>
<text x="97.5" y="54.9">IO_L7N_2</text>
<text x="97.5" y="56.8">IO_L8P_2</text>
<text x="97.5" y="58.7">IO_L8N_2</text>
<text x="111.1" y="58.7">IO_L48N_RDWR_B_VREF_2</text>
<text x="122.2" y="56.8">IO_L48P_D7_2</text>
<text x="125.3" y="54.9">IO_L47N_2</text>
<text x="205.6" y="54.9">IO_L11P_3</text>
<text x="205.6" y="56.8">IO_L11N_3</text>
<text x="205.6" y="58.7">IO_L23P_3</text>
<text x="236.4" y="56.8">IO_L48N_M3BA1_3</text>
<text x="236.6" y="54.9">IO_L48P_M3BA0_3</text>
<text x="237.7" y="58.7">IO_L49P_M3A7_3</text>
<text x="97.5" y="60.7">IO_L9P_2</text>
<text x="97.5" y="62.6">IO_L9N_2</text>
<text x="97.5" y="64.5">IO_L10P_2</text>
<text x="122" y="62.6">IO_L49N_D4_2</text>
<text x="122.2" y="60.7">IO_L49P_D3_2</text>
<text x="125.4" y="64.5">IO_L50P_2</text>
<text x="205.6" y="60.7">IO_L23N_3</text>
<text x="205.6" y="62.6">IO_L24P_3</text>
<text x="205.6" y="64.5">IO_L24N_3</text>
<text x="236.4" y="64.5">IO_L50N_M3BA2_3</text>
<text x="237" y="62.6">IO_L50P_M3WE_3</text>
<text x="237.6" y="60.7">IO_L49N_M3A2_3</text>
<text x="97.5" y="66.5">IO_L10N_2</text>
<text x="97.5" y="68.4">IO_L11P_2</text>
<text x="97.5" y="70.3">IO_L11N_2</text>
<text x="125.3" y="66.5">IO_L50N_2</text>
<text x="125.3" y="70.3">IO_L57N_2</text>
<text x="125.4" y="68.4">IO_L57P_2</text>
<text x="205.6" y="66.5">IO_L25P_3</text>
<text x="205.6" y="68.4">IO_L25N_3</text>
<text x="205.6" y="70.3">IO_L26P_3</text>
<text x="236.7" y="66.5">IO_L51P_M3A10_3</text>
<text x="237.6" y="68.4">IO_L51N_M3A4_3</text>
<text x="237.7" y="70.3">IO_L52P_M3A8_3</text>
<text x="97.5" y="72.3">IO_L12P_D1_MISO2_2</text>
<text x="97.5" y="74.2">IO_L12N_D2_MISO3_2</text>
<text x="97.5" y="76.1">IO_L13P_M1_2</text>
<text x="125.3" y="74.2">IO_L58N_2</text>
<text x="125.4" y="72.3">IO_L58P_2</text>
<text x="125.4" y="76.1">IO_L59P_2</text>
<text x="205.6" y="72.3">IO_L26N_3</text>
<text x="205.6" y="74.2">IO_L31P_3</text>
<text x="205.6" y="76.1">IO_L31N_VREF_3</text>
<text x="236.3" y="74.2">IO_L53P_M3CKE_3</text>
<text x="236.6" y="76.1">IO_L53N_M3A12_3</text>
<text x="237.6" y="72.3">IO_L52N_M3A9_3</text>
<text x="97.5" y="78">IO_L13N_D10_2</text>
<text x="97.5" y="80">IO_L14P_D11_2</text>
<text x="97.5" y="81.9">IO_L14N_D12_2</text>
<text x="97.5" y="83.8">IO_L15P_2</text>
<text x="122.2" y="83.8">IO_L62P_D5_2</text>
<text x="125.3" y="78">IO_L59N_2</text>
<text x="125.3" y="81.9">IO_L60N_2</text>
<text x="125.4" y="80">IO_L60P_2</text>
<text x="205.6" y="78">IO_L32P_M3DQ14_3</text>
<text x="205.6" y="80">IO_L32N_M3DQ15_3</text>
<text x="205.6" y="81.9">IO_L33P_M3DQ12_3</text>
<text x="205.6" y="83.8">IO_L33N_M3DQ13_3</text>
<text x="234" y="78">IO_L54P_M3RESET_3</text>
<text x="236.6" y="80">IO_L54N_M3A11_3</text>
<text x="236.6" y="83.8">IO_L55N_M3A14_3</text>
<text x="236.7" y="81.9">IO_L55P_M3A13_3</text>
<text x="97.5" y="85.8">IO_L15N_2</text>
<text x="97.5" y="87.7">IO_L16P_2</text>
<text x="97.5" y="89.6">IO_L16N_VREF_2</text>
<text x="122" y="85.8">IO_L62N_D6_2</text>
<text x="125.3" y="89.6">IO_L63N_2</text>
<text x="125.4" y="87.7">IO_L63P_2</text>
<text x="205.6" y="85.8">IO_L34P_M3UDQS_3</text>
<text x="205.6" y="87.7">IO_L34N_M3UDQSN_3</text>
<text x="205.6" y="89.6">IO_L35P_M3DQ10_3</text>
<text x="237.4" y="87.7">IO_L57N_VREF_3</text>
<text x="243.2" y="85.8">IO_L57P_3</text>
<text x="243.2" y="89.6">IO_L58P_3</text>
<text x="97.5" y="91.6">IO_L18P_2</text>
<text x="97.5" y="93.5">IO_L18N_2</text>
<text x="97.5" y="95.4">IO_L19P_2</text>
<text x="119.1" y="95.4">IO_L65P_INIT_B_2</text>
<text x="122" y="93.5">IO_L64N_D9_2</text>
<text x="122.2" y="91.6">IO_L64P_D8_2</text>
<text x="205.6" y="91.6">IO_L35N_M3DQ11_3</text>
<text x="205.6" y="93.5">IO_L36P_M3DQ8_3</text>
<text x="205.6" y="95.4">IO_L36N_M3DQ9_3</text>
<text x="243" y="91.6">IO_L58N_3</text>
<text x="243" y="95.4">IO_L59N_3</text>
<text x="243.2" y="93.5">IO_L59P_3</text>
<text x="97.5" y="97.3">IO_L19N_2</text>
<text x="97.5" y="99.3">IO_L20P_2</text>
<text x="97.5" y="101.2">IO_L20N_2</text>
<text x="118.4" y="97.3">IO_L65N_CSO_B_2</text>
<text x="121.2" y="99.3">PROGRAM_B_2</text>
<text x="205.6" y="97.3">IO_L37P_M3DQ0_3</text>
<text x="205.6" y="99.3">IO_L37N_M3DQ1_3</text>
<text x="205.6" y="101.2">IO_L38P_M3DQ2_3</text>
<text x="243" y="99.3">IO_L60N_3</text>
<text x="243.2" y="97.3">IO_L60P_3</text>
<text x="243.2" y="101.2">IO_L80P_3</text>
<text x="97.5" y="103.1">IO_L21P_2</text>
<text x="97.5" y="105.1">IO_L21N_2</text>
<text x="97.5" y="107">IO_L23P_2</text>
<text x="130.7" y="107">N.C.</text>
<text x="130.7" y="105.1">N.C.</text>
<text x="130.7" y="103.1">N.C.</text>
<text x="205.6" y="103.1">IO_L38N_M3DQ3_3</text>
<text x="205.6" y="105.1">IO_L39P_M3LDQS_3</text>
<text x="205.6" y="107">IO_L39N_M3LDQSN_3</text>
<text x="243" y="103.1">IO_L80N_3</text>
<text x="243" y="107">IO_L81N_3</text>
<text x="243.2" y="105.1">IO_L81P_3</text>
<text x="97.5" y="108.9">IO_L23N_2</text>
<text x="97.5" y="110.9">IO_L29P_GCLK3_2</text>
<text x="97.5" y="112.8">IO_L29N_GCLK2_2</text>
<text x="130.7" y="108.9">N.C.</text>
<text x="130.7" y="110.9">N.C.</text>
<text x="130.7" y="112.8">N.C.</text>
<text x="205.6" y="108.9">IO_L40P_M3DQ6_3</text>
<text x="205.6" y="110.9">IO_L40N_M3DQ7_3</text>
<text x="205.6" y="112.8">IO_L41P_GCLK27_M3DQ4_3</text>
<text x="243" y="110.9">IO_L82N_3</text>
<text x="243.2" y="108.9">IO_L82P_3</text>
<text x="243.2" y="112.8">IO_L83P_3</text>
<text x="97.5" y="114.7">IO_L30P_GCLK1_D13_2</text>
<text x="97.5" y="116.6">IO_L30N_GCLK0_USERCCLK_2</text>
<text x="97.5" y="118.6">IO_L31P_GCLK31_D14_2</text>
<text x="130.7" y="114.7">N.C.</text>
<text x="130.7" y="116.6">N.C.</text>
<text x="130.7" y="118.6">N.C.</text>
<text x="205.6" y="114.7">IO_L41N_GCLK26_M3DQ5_3</text>
<text x="237.4" y="114.7">IO_L83N_VREF_3</text>
<text x="97.5" y="120.5">IO_L31N_GCLK30_D15_2</text>
<text x="97.5" y="122.4">IO_L32P_GCLK29_2</text>
<text x="97.5" y="124.4">IO_L32N_GCLK28_2</text>
<text x="130.7" y="124.4">N.C.</text>
<text x="130.7" y="122.4">N.C.</text>
<text x="130.7" y="120.5">N.C.</text>
<text x="145.7" y="159.1">G</text>
<text x="148.3" y="157.2">D</text>
<text x="148.5" y="161">S</text>
<text x="145.7" y="172.6">G</text>
<text x="148.3" y="170.7">D</text>
<text x="148.5" y="174.5">S</text>
</g>
<g font-size="1.7" fill="#00f">
<text x="144.8" y="155.8">N_CH</text>
<text x="144.8" y="169.4">N_CH</text>
</g>
<g font-size="1.4">
<text x="30.9" y="1.4">5</text>
<text x="88.8" y="1.4">4</text>
<text x="146.7" y="1.4">3</text>
<text x="204.6" y="1.4">2</text>
<text x="262.6" y="1.4">1</text>
<text x=".5" y="26.1">D</text>
<text x="292" y="26.1">D</text>
<text x=".5" y="71.9">C</text>
<text x="292" y="71.9">C</text>
<text x=".5" y="117.8">B</text>
<text x="292" y="117.8">B</text>
<text x=".5" y="163.6">A</text>
<text x="292" y="163.6">A</text>
<text x="30.9" y="186.8">5</text>
<text x="88.8" y="186.8">4</text>
<text x="146.7" y="186.8">3</text>
<text x="204.6" y="186.8">2</text>
<text x="262.6" y="186.8">1</text>
</g>
</svg>
